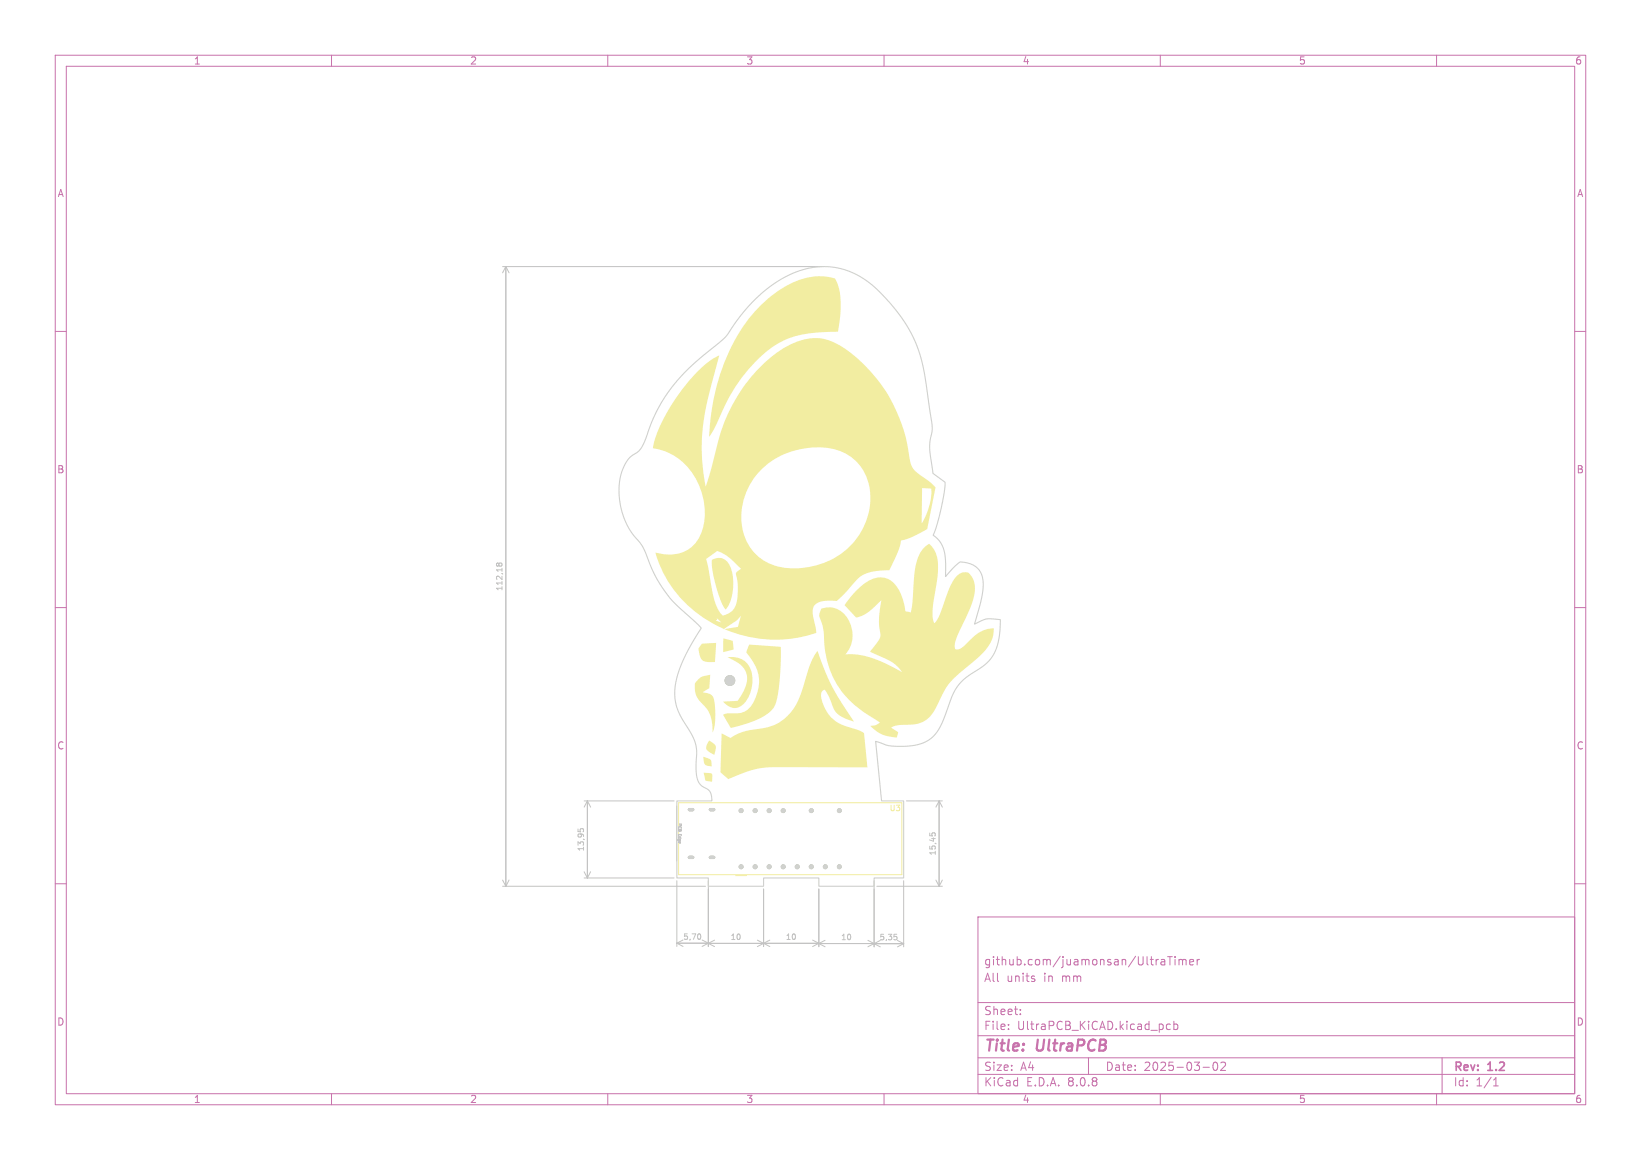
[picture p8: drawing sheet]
<svg xmlns="http://www.w3.org/2000/svg" width="297mm" height="210mm" viewBox="0 0 297 210" stroke-linecap="round" stroke-linejoin="round" font-family="sans-serif">
<g fill="none" stroke="#c872ab" stroke-width=".18">
<path d="M10 10h277v190h-277zM12 12h273v186h-273zM60 10v2M110 10v2M160 10v2M210 10v2M260 10v2M10 60h2M285 60h2M10 110h2M285 110h2M10 160h2"/>
<path d="M177 166h108v32h-108zM187.1 177.2l.2 .2-.2 .3M187.1 176.7l.1 .1M210.2 173.8h.5l.1 .9M210.8 174.1h-.5a.29 .29 0 0 0-.2 .3 .29 .29 0 0 0 .2 .3l.5-.1M211.3 173.2h.9M211.7 173.2v1.5M212.7 173.2v.1M212.7 173.7v1M213.4 173.8l.4-.1 .2 .2M213.4 173.7v1M214 173.9l.2-.2 .4 .1 .1 .9"/>
<path d="M214 173.9v.8M215.3 174.2l.7-.1v-.3l-.5-.1-.2 .2 .1 .7h.6M216.7 173.7v1M217.1 173.7l-.3 .1-.1 .2M285 160h2M60 198v2M110 198v2M160 198v2M177 194.5h108M177 191.5h108M177 187.5h108M177 181.5h108"/>
<path d="M182.5 186.3v.1M182.5 185.5v.1M184.7 183.6v.1M184.7 182.8v.1M197 191.5v3M210 198v2M211.8 185.5l-.4-.1-.3 .3v.4l.1 .2h.6M212.5 185.5l.4-.1 .3 .3v.4l-.2 .2h-.5M212.5 184.9v1.5M217.7 193.2h1.2M219.7 192.4l.2-.1a.8 .8 0 0 1 .5 .7 .8 .8 0 0 1-.5 .8 1 1 0 0 1-.2-1.4zM221 192.4l.5-.1 .2 .1 .1 .3-.9 1.1h.9"/>
<path d="M260 198v2M261 191.5v6.5M270.3 196.6h.9M270.3 195.5l.4-.4v1.5"/>
</g>
<path d="M122.8 145.3h40.4v13.1h-40.4zM133.1 158.5h2" fill="none" stroke="#f2eda1" stroke-width=".18"/>
<g fill="#f2eda1">
<path d="M127.3 137l.5 .2a1.25 1.25 0 0 1 1 1.5h-.2a1.09 1.09 0 0 1-1.3-1.2z"/>
<path d="M130.9 115.6l1.7 .4 .2 1.6-1.9 .5z"/>
<path d="M128.4 134.1a1.47 1.47 0 0 1 1 2.2l-.1 .4a2.58 2.58 0 0 1-1.5-1.3l.1-.5z"/>
<path d="M127.4 139.9h.1a1.44 1.44 0 0 1 1.4 .3v1.3l-.8-.1a.51 .51 0 0 1-.6-.7z"/>
<path d="M128.9 101.3a2.24 2.24 0 0 1 3.4 1.5 8.1 8.1 0 0 1-1 7.5 19.1 19.1 0 0 1-2.5-8.3z"/>
<path d="M127 116.5l2.6-.1-.3 3.5a3.9 3.9 0 0 1-2.3-.4l-.4-.8-.2-1.3z"/>
<path d="M131.7 119a4 4 0 0 1 4 1.8 6.1 6.1 0 0 1-1.6 7.1 2.46 2.46 0 0 1-3.2-.9l2.7-.2a8.4 8.4 0 0 0 1.6-4.1 4 4 0 0 0-2.8-3.3z"/>
<path d="M126.4 123a3.5 3.5 0 0 1 2.1-.8l-.1 2.4-1.2 .7a1.92 1.92 0 0 1 2.2 2.2v1.1a8.7 8.7 0 0 1-.4 4v-.5a5.9 5.9 0 0 0-2.2-5 3.2 3.2 0 0 1-.8-3.7z"/>
<path d="M137.7 55.2a17 17 0 0 1 9.7-5.2 6.7 6.7 0 0 1 3.8 .6 11.2 11.2 0 0 1 .9 6.7l-.4 2.8a28.9 28.9 0 0 0-8.9 1.1 22.3 22.3 0 0 0-9.6 8.7l-1.5 2.6a43.6 43.6 0 0 1-3.4 6.6 36.6 36.6 0 0 1 8.3-22.7z"/>
<path d="M135.6 116.7l5.7 .4a35.9 35.9 0 0 1-1 10.5 5.9 5.9 0 0 1-3.7 2.9l-4.3 1.3-1.4-2.3a1.52 1.52 0 0 1 1.4-.4 3.9 3.9 0 0 0 4.5-2.9 6.8 6.8 0 0 0-1.2-7.4l-.5-.7z"/>
<path d="M130.6 132.8l1.6 .8a12.6 12.6 0 0 1 5.8-1.8 8.8 8.8 0 0 0 7.1-6.6l.6-2.1a15.5 15.5 0 0 1 2.3-5.3 49.1 49.1 0 0 0 6.5 12.8 5 5 0 0 1-3.8-2.7 8.8 8.8 0 0 0-1.5-3l-.4 .2a1.42 1.42 0 0 0-.1 1.4 6.6 6.6 0 0 0 5.4 5.3l1.5 .5a.94 .94 0 0 1 .8 1.1l.6 5.5h-11.9a38.7 38.7 0 0 0-8.4 .4l-2 .6-2.9 1.2-1.4-1.3z"/>
<path d="M148.6 110.2a4.1 4.1 0 0 1 5.4 3 5.3 5.3 0 0 1-1 5.3 13.1 13.1 0 0 1 7.4 1.7l2.8 1.5-.3-.6a9.7 9.7 0 0 0-4.5-2.7l-.9-.4 .2-.3a5 5 0 0 0 1.7-2.9 15.2 15.2 0 0 1 .1-6.1l-.6 .6a7.6 7.6 0 0 1-4 2.5l-2-2.2 .1-.2a14.6 14.6 0 0 1 4.3-4.3 3.7 3.7 0 0 1 5.5 1.9 11.6 11.6 0 0 1 1.1 3.7l.9 .2 .1-.1 .2-1.7 .2-3.3a11.7 11.7 0 0 1 1.7-6.4 1.79 1.79 0 0 1 1.2-.9 6 6 0 0 1 1.5 5.3l-.5 3.9a8.9 8.9 0 0 0-.1 5.1l.6-.7 .4-.8 1.3-3.6a8.3 8.3 0 0 1 2.3-3.8l.4-.2a1.46 1.46 0 0 1 1.4 .2 5 5 0 0 1 .5 5.1l-3 6.8a1.92 1.92 0 0 0 0 1.8 2.55 2.55 0 0 0 2.1-1.2 6.5 6.5 0 0 1 4.8-2.6 6.5 6.5 0 0 1-2.8 5.1l-3.4 3a12.3 12.3 0 0 0-4 5.6 6.6 6.6 0 0 1-2.6 3.2 11.6 11.6 0 0 1-4.2 .5l-.9 .2-.7 .3 1.3 .9a.96 .96 0 0 1-.4 .9 6.3 6.3 0 0 1-4.7-2.1h.3a1.66 1.66 0 0 0 1.4-.6l-1-.7a16.3 16.3 0 0 1-9-13.9 9.9 9.9 0 0 0-.8-4.3l-.1-.8z"/>
<path d="M126.2 67.4a11.6 11.6 0 0 1 4-3l-1.2 4.5a38.5 38.5 0 0 0-1.4 18.5l.1 .7 1.1-3.4a42.4 42.4 0 0 1 4.4-12.6 26 26 0 0 1 9.9-9.8 8.8 8.8 0 0 1 10 .9 28.7 28.7 0 0 1 11.7 20.5 4 4 0 0 0 2.3 2.7l1.3 .9 .9 1-1.5 7.5-2.3 1.2-1.2 .5-1.2 .4-.1 .1a17 17 0 0 1-2.1 5.2 9.9 9.9 0 0 0-5.1 1.2l-4.3 4.4-1.1-.1a3.1 3.1 0 0 0-3.1 1.1 5.3 5.3 0 0 0 .2 3.3l.2 1.5-.3 .1a22.9 22.9 0 0 1-16.3-.8l2.5-.4 .5-2a9.7 9.7 0 0 1-3.1 2.4l-2.9-1.6h1.4l1.1 .4-.9-.8 .1 .2-.3 .2h-1.4a21.1 21.1 0 0 1-9.1-11.1h8.8l.6 2.7a23.9 23.9 0 0 0 1.5 6.4l.8 1 .1 .2 .2-.1a3 3 0 0 0 2.4-2.8 14 14 0 0 0-.2-4.9l.9-.7-.9-.9a9.1 9.1 0 0 0-2.8-2.1l-.6-.3-2 1.5h-8.8l-.3-1.1a6.8 6.8 0 0 0 7.2-1.8 8.1 8.1 0 0 0 1.6-4.7h6.7v.6a8.8 8.8 0 0 0 9 8.7 13.7 13.7 0 0 0 13.5-8.4h10.1l.1 .2a10.9 10.9 0 0 0 1.6-6.2l-1.6-.1-.1 6.1h-10.1a10.7 10.7 0 0 0-1.1-10.2 10 10 0 0 0-9.3-3.2 13 13 0 0 0-12.1 11.8v.7h-6.7a11.7 11.7 0 0 0-8.5-12.3l-.8-.2a16.5 16.5 0 0 1 2.4-6.3l1.5-2.4 1.4-2z"/>
</g>
<g fill="#f2eda1" stroke="#f2eda1" stroke-width=".18">
<circle cx="134.1" cy="156.9" r=".35"/>
<circle cx="136.7" cy="156.9" r=".35"/>
<circle cx="139.2" cy="156.9" r=".35"/>
<circle cx="141.8" cy="156.9" r=".35"/>
<circle cx="144.3" cy="156.9" r=".35"/>
<circle cx="146.8" cy="156.9" r=".35"/>
<circle cx="149.4" cy="156.9" r=".35"/>
<circle cx="151.9" cy="156.9" r=".35"/>
<circle cx="151.9" cy="146.8" r=".35"/>
<circle cx="146.8" cy="146.8" r=".35"/>
<circle cx="141.8" cy="146.8" r=".35"/>
<circle cx="139.2" cy="146.8" r=".35"/>
<circle cx="136.7" cy="146.8" r=".35"/>
<circle cx="134.1" cy="146.8" r=".35"/>
<circle cx="132.1" cy="123.2" r=".87"/>
</g>
<path d="M124.8 155.2h.6M124.8 146.6h.6M128.6 155.2h.6M128.6 146.6h.6" fill="none" stroke="#f2eda1" stroke-width=".6"/>
<g fill="none" stroke="#c2c2c2" stroke-width=".18">
<path d="M91 48.3h57.8M91.6 48.3v112.2M91.6 48.3l.5 1.1M91.6 48.3l-.6 1.1M90.3 102.3l-.1 .2M90.3 102.1l-.2-.2-.2 .1 .1 .5M90.3 102.1l.2-.2 .3 .1 .1 .1-.1 .4M90.3 102.1v.2M90.3 102.3l.1 .2M91 159.3l.6 1.2M92.1 159.3l-.5 1.2M104.6 150.1v.4"/>
<path d="M105 150.5v-.3l.2-.2 .4 .1v.4M105.7 145h16.3M105.7 159h16.3M105.7 157.8l.6 1.2M106.3 145v14M106.3 145l.6 1.1M106.3 145l-.6 1.1M106.9 157.8l-.6 1.2M122.5 145.9v10M122.5 159.5v11.8M128.2 159.5v11.9M158.2 159.5v11.9"/>
<path d="M163.6 159.5v11.9M164 145h6.6M168.3 150.8v.5M168.7 151.2v-.2l.1-.2 .4 .1 .1 .3M169.4 159.3l.6 1.2M170 145v15.5M170 145l.6 1.1M170 145l-.6 1.1M170.6 159.3l-.6 1.2M91 160.5h36.7M122.5 170.8h5.7M122.5 170.8l1.1 .5"/>
<path d="M123.6 170.2l-1.1 .6M126.7 169.1l.1 .3-.1 .6M127.1 170.2l1.1 .6M128.2 170.8l1.1 .6M128.2 170.8l-1.1 .5M129.3 170.2l-1.1 .6M137.1 170.2l1.1 .6h-10M138.2 161v10.4M139.3 170.2l-2.2 1.2M147.1 170.2l1.1 .6M148.2 170.8h10l-1.1 .6M148.2 161v10.4"/>
<path d="M148.2 170.8l1.1 .6M148.2 170.8h-10l1.1 .6M148.2 170.8l-1.1 .6M149.3 170.2l-1.1 .6M157.1 170.2l2.2 1.2M158.7 160.5h11.9M159.3 170.3l-1.1 .5h5.4M161.8 169.1h.5M162.2 169.5l.2 .2v.3l-.2 .1M162.4 170.3l1.2 .5M163.6 170.8l-1.2 .6"/>
</g>
<g fill="#c2c2c2" stroke="#c2c2c2" stroke-width=".18">
<circle cx="134.1" cy="156.9" r=".35"/>
<circle cx="136.7" cy="156.9" r=".35"/>
<circle cx="139.2" cy="156.9" r=".35"/>
<circle cx="141.8" cy="156.9" r=".35"/>
<circle cx="144.3" cy="156.9" r=".35"/>
<circle cx="146.8" cy="156.9" r=".35"/>
<circle cx="149.4" cy="156.9" r=".35"/>
<circle cx="151.9" cy="156.9" r=".35"/>
<circle cx="151.9" cy="146.8" r=".35"/>
<circle cx="146.8" cy="146.8" r=".35"/>
<circle cx="141.8" cy="146.8" r=".35"/>
<circle cx="139.2" cy="146.8" r=".35"/>
<circle cx="136.7" cy="146.8" r=".35"/>
<circle cx="134.1" cy="146.8" r=".35"/>
<circle cx="132.1" cy="123.2" r=".87"/>
</g>
<path d="M124.8 155.2h.6M124.8 146.6h.6M128.6 155.2h.6M128.6 146.6h.6" fill="none" stroke="#c2c2c2" stroke-width=".6"/>
<path d="M136.5 54.4a18.8 18.8 0 0 1 12.1-6.1h.5a14.4 14.4 0 0 1 10.8 5.3 26.1 26.1 0 0 1 7.9 16.9l.8 5.6a8.5 8.5 0 0 1-.3 4 23.2 23.2 0 0 0 .6 5.6l2.2 1.7-.6 4-.8 3.2-.8 2.3 .1 .1a5.8 5.8 0 0 1 2.2 5.2l-.1 2.2 1.4-1.6 1.2-1a3.8 3.8 0 0 1 4.2 4.4 34.4 34.4 0 0 1-1.5 6.8l.8-.4a4.5 4.5 0 0 1 3.5-.5l.3 .1a11 11 0 0 1-1.9 7.3 21.7 21.7 0 0 1-4.1 3 9 9 0 0 0-3.3 5.2 14.3 14.3 0 0 1-2.8 5.7 8.3 8.3 0 0 1-6.3 1.7l-1.8-.1-2.3-.8 1 10.8h4.1v14h-5.4v1.5h-10v-1.5h-10v1.5h-10v-1.5h-5.7v-14h6.3v-.1a2.22 2.22 0 0 0-1.7-2.5 3.7 3.7 0 0 1-1.1-3.2 14.3 14.3 0 0 0-.2-4.9 23.1 23.1 0 0 0-2.5-4.4 9.8 9.8 0 0 1-.3-8.9 43.8 43.8 0 0 1 3.9-7.3l-2.6-2.5a23.8 23.8 0 0 1-7.6-11.4l-.8-1.5a13.1 13.1 0 0 1-3-13.9 5 5 0 0 1 2.6-2.6 7.7 7.7 0 0 0 1.8-3.6 31 31 0 0 1 11.4-15 13.1 13.1 0 0 0 4.4-4.8l1.6-2.1z" fill="none" stroke="#d0d2cd" stroke-width=".2"/>
<g fill="#d0d2cd" stroke="#d0d2cd" stroke-width=".18">
<circle cx="134.1" cy="156.9" r=".35"/>
<circle cx="136.7" cy="156.9" r=".35"/>
<circle cx="139.2" cy="156.9" r=".35"/>
<circle cx="141.8" cy="156.9" r=".35"/>
<circle cx="144.3" cy="156.9" r=".35"/>
<circle cx="146.8" cy="156.9" r=".35"/>
<circle cx="149.4" cy="156.9" r=".35"/>
<circle cx="151.9" cy="156.9" r=".35"/>
<circle cx="151.9" cy="146.8" r=".35"/>
<circle cx="146.8" cy="146.8" r=".35"/>
<circle cx="141.8" cy="146.8" r=".35"/>
<circle cx="139.2" cy="146.8" r=".35"/>
<circle cx="136.7" cy="146.8" r=".35"/>
<circle cx="134.1" cy="146.8" r=".35"/>
<circle cx="132.1" cy="123.2" r=".87"/>
</g>
<path d="M124.8 155.2h.6M124.8 146.6h.6M128.6 155.2h.6M128.6 146.6h.6" fill="none" stroke="#d0d2cd" stroke-width=".6"/>
<g font-size="2.8" fill="#c872ab">
<text x="178" y="190.9">Title:</text>
<text x="187.7" y="190.9">UltraPCB</text>
</g>
<g font-size="2.1" fill="#c872ab">
<text x="178" y="178">All</text>
<text x="178" y="175">github.com/juamonsan/UltraTimer</text>
<text x="182.2" y="178">units</text>
<text x="188.9" y="178">in</text>
<text x="192.3" y="178">mm</text>
<text x="178" y="184">Sheet:</text>
<text x="178" y="186.7">File:</text>
<text x="184.1" y="186.7">UltraPCB_KiCAD.kicad_pcb</text>
<text x="178" y="196.9">KiCad</text>
<text x="178" y="194.1">Size:</text>
<text x="184.7" y="194.1">A4</text>
<text x="185.7" y="196.9">E.D.A.</text>
<text x="193.3" y="196.9">8.0.8</text>
<text x="200" y="194.1">Date:</text>
<text x="207" y="194.1">2025-03-02</text>
<text x="263" y="194.3">Rev:</text>
<text x="263" y="196.9">Id:</text>
<text x="267.1" y="196.9">1/1</text>
<text x="269.4" y="194.3">1.2</text>
</g>
<g font-size="1.8" fill="#c872ab">
<text x="35" y="11.9">1</text>
<text x="85" y="11.9">2</text>
<text x="135" y="11.9">3</text>
<text x="185" y="11.9">4</text>
<text x="235" y="11.9">5</text>
<text x="285" y="11.9">6</text>
<text x="10.3" y="35.9">A</text>
<text x="285.4" y="35.9">A</text>
<text x="10.3" y="85.9">B</text>
<text x="285.3" y="85.9">B</text>
<text x="10.3" y="135.9">C</text>
<text x="285.3" y="135.9">C</text>
<text x="10.3" y="185.9">D</text>
<text x="285.3" y="185.9">D</text>
<text x="35" y="199.9">1</text>
<text x="85" y="199.9">2</text>
<text x="135" y="199.9">3</text>
<text x="185" y="199.9">4</text>
<text x="235" y="199.9">5</text>
<text x="285" y="199.9">6</text>
</g>
<g font-size="1.4" fill="#c2c2c2">
<text x="91.1" y="107.1" transform="rotate(-90 91.1 107.1)">112,18</text>
<text x="105.9" y="154.2" transform="rotate(-90 105.9 154.2)">13,95</text>
<text x="169.5" y="155" transform="rotate(-90 169.5 155)">15,45</text>
<text x="123.6" y="170.3">5,70</text>
<text x="132.1" y="170.4">10</text>
<text x="142.1" y="170.4">10</text>
<text x="152.1" y="170.4">10</text>
<text x="159.1" y="170.4">5,35</text>
</g>
<text font-size="1.4" fill="#f2eda1" x="160.9" y="147">U3</text>
<g font-size=".7" fill="#c2c2c2">
<text x="122.6" y="149" transform="rotate(90 122.6 149)">PCB</text>
<text x="122.6" y="151" transform="rotate(90 122.6 151)">Edge</text>
</g>
</svg>
